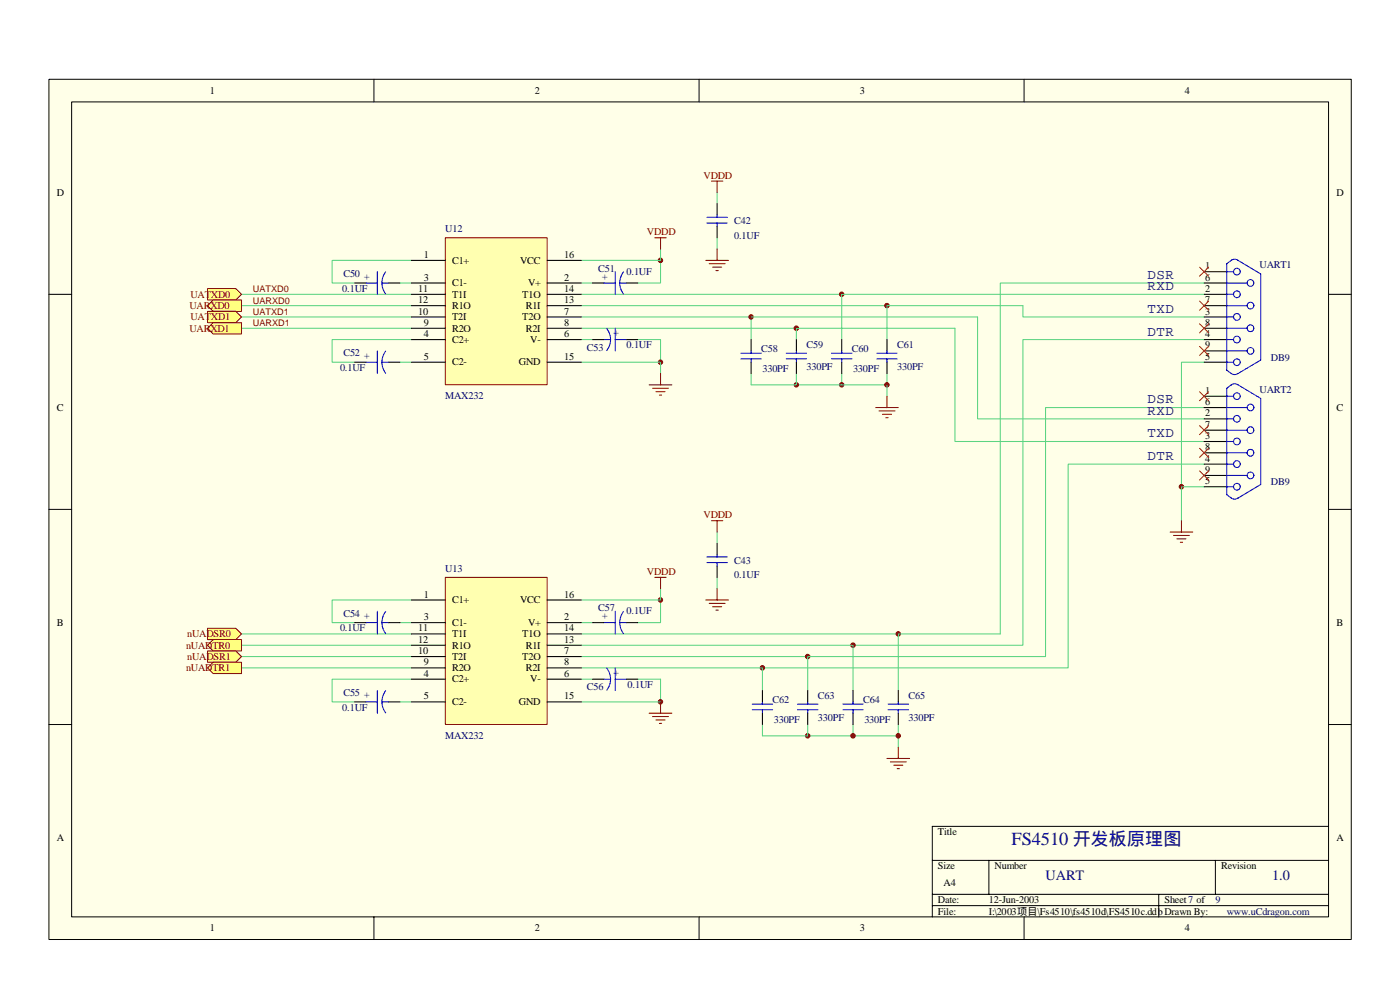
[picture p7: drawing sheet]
<svg xmlns="http://www.w3.org/2000/svg" width="364mm" height="257mm" viewBox="0 0 364 257" stroke-linecap="round" stroke-linejoin="round" font-family="sans-serif">
<path d="M12.7 20.6h338.7v223.7h-338.7z" fill="#ffffe8"/>
<g fill="none" stroke="#000" stroke-width=".26">
<path d="M12.7 20.6h338.7v223.7h-338.7zM18.6 26.5h326.9v211.9h-326.9zM97.2 20.6v5.9M181.8 20.6v5.9M266.3 20.6v5.9M12.7 76.5h5.9M345.5 76.5h5.9M12.7 132.5h5.9M345.5 132.5h5.9M12.7 188.4h5.9M345.5 188.4h5.9M345.5 214.9h-103.1v23.5"/>
<path d="M97.2 238.4v5.9M181.8 238.4v5.9M242.4 223.7h103.1M242.4 232.6h103.1M242.4 235.5h103.1M257.2 223.7v8.9M266.3 238.4v5.9M301.3 232.6v5.8M316.1 223.7v8.9"/>
</g>
<g fill="none" stroke="#5cd482" stroke-width=".28">
<path d="M186.5 50v3M62.8 76.5h44.2M62.8 79.5h44.2M104 73.6h3M107 67.7h-20.6v5.9h5.8M151.2 73.6h2.9M151.2 76.5h67.7M151.2 79.5h79.5M171.8 67.7v5.9h-5.9M171.8 64.8v2.9h-20.6M186.5 61.8v3M313.1 76.5h-94.2v11.8"/>
<path d="M313.1 73.6h-53v91.2h-26.5v14.8M62.8 85.4h44.2M62.8 82.4h44.2M104 94.2h3M107 88.3h-20.6v5.9h5.8M151.2 82.4h103v26.5h58.9M151.2 94.2h20.6v2.9M151.2 85.4h55.9M151.2 88.3h2.9M165.9 88.3h5.9v5.9M195.3 97.1v3h11.8v-3M195.3 82.4v5.9"/>
<path d="M207.1 88.3v-2.9h41.2v29.4h64.8M218.9 97.1v3M230.7 97.1v3h-11.8M313.1 82.4h-47.1v-2.9h-35.3v8.8M313.1 94.2h-5.9v32.4M313.1 88.3h-47.1v79.5h-44.2M207.1 100.1h11.8M230.7 100.1v2.9M313.1 106h-41.2v64.7h-61.9v8.9M186.5 138.3v3M313.1 120.7h-35.3v53h-79.5M313.1 126.6h-5.9v8.8"/>
<path d="M107 156h-20.6v5.9h5.8M171.8 156v5.9h-5.9M171.8 153.1v2.9h-20.6M186.5 150.1v3M62.8 167.8h44.2M62.8 164.8h44.2M62.8 173.7h44.2M62.8 170.7h44.2M104 161.9h3M107 176.6h-20.6v5.9h5.8M151.2 167.8h70.6v11.8M151.2 173.7h47.1v5.9"/>
<path d="M151.2 161.9h2.9M151.2 164.8h82.4M151.2 170.7h58.8M151.2 176.6h2.9M165.9 176.6h5.9v5.9h-20.6M104 182.5h3M198.3 188.4v2.9h23.5M210 188.4v2.9M221.8 188.4v2.9M233.6 188.4v2.9h-11.8M233.6 191.3v3"/>
</g>
<g fill="#800000" stroke="#800000" stroke-width=".26">
<circle cx="218.9" cy="76.5" r=".58"/>
<circle cx="230.6" cy="79.5" r=".58"/>
<circle cx="207.1" cy="85.4" r=".58"/>
<circle cx="307.2" cy="126.6" r=".58"/>
<circle cx="195.3" cy="82.4" r=".58"/>
<circle cx="218.9" cy="100.1" r=".57"/>
<circle cx="230.7" cy="100.1" r=".57"/>
<circle cx="233.6" cy="164.8" r=".58"/>
<circle cx="221.8" cy="167.8" r=".58"/>
<circle cx="210" cy="170.7" r=".58"/>
<circle cx="198.3" cy="173.7" r=".58"/>
<circle cx="171.7" cy="67.7" r=".58"/>
<circle cx="171.8" cy="94.2" r=".57"/>
<circle cx="171.7" cy="156" r=".58"/>
<circle cx="171.8" cy="182.5" r=".57"/>
<circle cx="207.1" cy="100.1" r=".57"/>
<circle cx="210" cy="191.3" r=".58"/>
</g>
<path d="M115.8 150.2h26.5v38.2h-26.5z" fill="#ffffb0"/>
<path d="M115.8 150.1h26.5v38.3h-26.5z" fill="none" stroke="#800000" stroke-width=".26"/>
<g fill="none" stroke="#000" stroke-width=".28">
<path d="M186.5 53v2.9M186.5 58.9v2.9M92.2 73.6h3M101.1 73.6h2.9M154.1 73.6h2.9M162.9 73.6h3M92.2 94.2h3M101.1 94.2h2.9M154.1 88.3h2.9M162.9 88.3h3M195.3 88.3v2.9M195.3 94.2v2.9"/>
<path d="M207.1 88.3v2.9M207.1 94.2v2.9M218.9 88.3v2.9M218.9 94.2v2.9M230.7 88.3v2.9M230.7 94.2v2.9M107 156h8.8M142.3 156h8.9M186.5 141.3v3M186.5 147.2v2.9M92.2 161.9h3M101.1 161.9h2.9"/>
<path d="M107 161.9h8.8M107 176.6h8.8M107 164.8h8.8M107 167.8h8.8M107 170.7h8.8M107 173.7h8.8M142.3 161.9h8.9M142.3 176.6h8.9M142.3 164.8h8.9M142.3 167.8h8.9M142.3 170.7h8.9M142.3 173.7h8.9"/>
<path d="M154.1 161.9h2.9M154.1 176.6h2.9M162.9 161.9h3M162.9 176.6h3M198.3 179.6v2.9M210 179.6v2.9M221.8 179.6v2.9M233.6 179.6v2.9M92.2 182.5h3M101.1 182.5h2.9M107 182.5h8.8M142.3 182.5h8.9"/>
<path d="M198.3 185.5v2.9M210 185.5v2.9M221.8 185.5v2.9M233.6 185.5v2.9"/>
</g>
<g fill="none" stroke="#00f" stroke-width=".28">
<path d="M183.8 58h5.3M183.8 56.5h5.3M186.5 55.9v.6M186.5 58v.9M95.2 73.6h2.9M98.1 70.7v5.8M99.3 73.6h1.8M100.3 70.7a4.7 4.7 0 0 0 0 5.7M157 73.6h3M160 70.7v5.8M161.2 73.6h1.7M162.1 70.7a4.7 4.7 0 0 0 0 5.7"/>
<path d="M95.2 94.2h2.9M98.1 91.2v5.9M99.3 94.2h1.8M100.3 91.3a4.7 4.7 0 0 0 0 5.7M157 88.3h1.8M157.8 85.4a4.6 4.6 0 0 1 0 5.8M160 85.4v5.8M160 88.3h2.9M192.7 93.3h5.3M192.7 91.8h5.3M195.3 91.2v.6M195.3 93.3v.9"/>
<path d="M204.5 93.3h5.2M204.5 91.8h5.2M207.1 91.2v.6M207.1 93.3v.9M216.2 93.3h5.3M216.2 91.8h5.3M218.9 91.2v.6M218.9 93.3v.9M228 93.3h5.3M228 91.8h5.3M230.7 91.2v.6M230.7 93.3v.9"/>
<path d="M98.1 159v5.8M100.3 159a4.7 4.7 0 0 0 0 5.8M160 159v5.8M162.1 159a4.7 4.7 0 0 0 0 5.8M183.8 146.3h5.3M183.8 144.8h5.3M186.5 144.3v.5M186.5 146.3v.9M95.2 161.9h2.9M98.1 179.6v5.9M99.3 161.9h1.8M100.3 179.6a4.7 4.7 0 0 0 0 5.8"/>
<path d="M157 161.9h3M157 176.6h1.8M157.8 173.7a4.6 4.6 0 0 1 0 5.8M160 173.7v5.9M160 176.6h2.9M161.2 161.9h1.7M95.2 182.5h2.9M99.3 182.5h1.8M195.6 184.6h5.3M195.6 183.1h5.3M198.3 182.5v.6M198.3 184.6v.9"/>
<path d="M207.4 184.6h5.3M207.4 183.1h5.3M210 182.5v.6M210 184.6v.9M219.2 184.6h5.3M219.2 183.1h5.3M221.8 182.5v.6M221.8 184.6v.9M231 184.6h5.3M231 183.1h5.3M233.6 182.5v.6M233.6 184.6v.9"/>
</g>
<path d="M115.8 61.8h26.5v38.3h-26.5z" fill="#ffffb0"/>
<path d="M115.8 61.8h26.5v38.3h-26.5z" fill="none" stroke="#800000" stroke-width=".26"/>
<g fill="none" stroke="#000" stroke-width=".28">
<path d="M107 67.7h8.8M107 73.6h8.8M107 76.5h8.8M107 79.5h8.8M142.3 67.7h8.9M142.3 73.6h8.9M142.3 76.5h8.9M142.3 79.5h8.9M107 88.3h8.8M107 94.2h8.8M107 82.4h8.8M107 85.4h8.8"/>
<path d="M142.3 88.3h8.9M142.3 94.2h8.9M142.3 82.4h8.9M142.3 85.4h8.9"/>
</g>
<g fill="#ffff80" stroke="#800000" stroke-width=".26">
<path d="M54 75.1h7.3l1.5 1.4-1.5 1.5h-7.3z" fill-rule="evenodd"/>
<path d="M54 79.5l1.4-1.5h7.4v3h-7.4z" fill-rule="evenodd"/>
<path d="M54 81h7.3l1.5 1.4-1.5 1.5h-7.3z" fill-rule="evenodd"/>
<path d="M54 85.4l1.4-1.5h7.4v2.9h-7.4z" fill-rule="evenodd"/>
<path d="M54 163.4h7.3l1.5 1.4-1.5 1.5h-7.3z" fill-rule="evenodd"/>
<path d="M54 167.8l1.4-1.5h7.4v3h-7.4z" fill-rule="evenodd"/>
<path d="M54 169.3h7.3l1.5 1.4-1.5 1.5h-7.3z" fill-rule="evenodd"/>
<path d="M54 173.7l1.4-1.5h7.4v3h-7.4z" fill-rule="evenodd"/>
</g>
<g fill="none" stroke="#800000" stroke-width=".28">
<path d="M185 47.1h3M186.5 47.1v2.9M170.3 61.8h2.9M171.8 61.8v3M183.5 67.7h5.9M184.4 68.6h4.2M185.3 69.5h2.4M186.2 70.4h.6M186.5 64.8v2.9M171.8 97.1v3M168.8 100.1h5.9M169.7 101h4.1"/>
<path d="M170.6 101.9h2.3M171.5 102.7h.5M227.7 106h5.9M228.6 106.8h4.1M229.5 107.7h2.3M230.4 108.6h.6M230.7 103v3M185 135.4h3M186.5 135.4v2.9M304.3 138.3h5.9M305.2 139.2h4.1M307.2 135.4v2.9"/>
<path d="M170.3 150.1h2.9M171.8 150.1v3M183.5 156h5.9M184.4 156.9h4.2M185.3 157.8h2.4M186.2 158.7h.6M186.5 153.1v2.9M306.1 140.1h2.3M306.9 141h.6M168.8 185.5h5.9M169.7 186.3h4.1M170.6 187.2h2.3"/>
<path d="M171.5 188.1h.5M171.8 182.5v3M230.7 197.2h5.8M231.5 198.1h4.2M232.4 199h2.4M233.3 199.9h.6M233.6 194.3v2.9"/>
</g>
<g fill="none" stroke="#000" stroke-width=".28">
<path d="M313.1 70.7h5.9M313.1 73.6h5.9M313.1 76.5h5.9M313.1 79.5h5.9M313.1 82.4h5.9M313.1 85.4h5.9M313.1 88.3h5.9M313.1 91.2h5.9M313.1 94.2h5.9M313.1 103h5.9M313.1 106h5.9M313.1 108.9h5.9"/>
<path d="M313.1 111.9h5.9M313.1 114.8h5.9M313.1 117.8h5.9M313.1 120.7h5.9M313.1 123.6h5.9M313.1 126.6h5.9"/>
</g>
<g fill="none" stroke="#00f" stroke-width=".28">
<path d="M319 79.5h5.3M319 76.5h1.8M319 73.6h5.3M319 70.7h1.8M320.2 67.7l.9-.3 .8 .3M320.2 67.7l-1.2 .9v27.7a3 3 0 0 0 2.1 1.1l.6-.1 6.2-3.7v-22.4l-6-3.5M319 94.2h1.8M319 91.2h5.3M319 88.3h1.8M319 85.4h5.3M319 82.4h1.8M319 101a2.78 2.78 0 0 1 2.1-1.2l.6 .1 6.2 3.7v22.4l-6.2 3.7-.6 .1a2.99 2.99 0 0 1-2.1-1.2z"/>
<path d="M319 117.8h5.3M319 114.8h1.8M319 111.9h5.3M319 108.9h1.8M319 106h5.3M319 103h1.8M319 126.6h1.8M319 123.6h5.3M319 120.7h1.8"/>
<circle cx="321.6" cy="76.5" r=".87"/>
<circle cx="321.7" cy="70.6" r=".87"/>
<circle cx="325.2" cy="73.6" r=".87"/>
<circle cx="325.2" cy="79.5" r=".87"/>
<circle cx="321.6" cy="82.4" r=".87"/>
<circle cx="321.6" cy="88.3" r=".87"/>
<circle cx="321.7" cy="94.2" r=".87"/>
<circle cx="325.2" cy="85.3" r=".87"/>
<circle cx="325.2" cy="91.2" r=".87"/>
<circle cx="321.6" cy="114.8" r=".87"/>
<circle cx="321.7" cy="108.9" r=".87"/>
<circle cx="321.7" cy="103" r=".87"/>
<circle cx="325.2" cy="111.8" r=".87"/>
<circle cx="325.2" cy="117.7" r=".87"/>
<circle cx="325.2" cy="106" r=".87"/>
<circle cx="321.6" cy="126.6" r=".87"/>
<circle cx="321.6" cy="120.7" r=".87"/>
<circle cx="325.2" cy="123.6" r=".87"/>
</g>
<g fill="#800000" stroke="#800000" stroke-width=".26">
<circle cx="221.8" cy="191.3" r=".58"/>
<circle cx="233.6" cy="191.3" r=".58"/>
</g>
<g fill="none" stroke="#f00" stroke-width=".26">
<path d="M311.9 69.5l2.4 2.3M311.9 78.3l2.4 2.4M314.3 69.5l-2.4 2.3M314.3 78.3l-2.4 2.4M311.9 84.2l2.4 2.4M311.9 90.1l2.4 2.3M314.3 84.2l-2.4 2.4M314.3 90.1l-2.4 2.3M311.9 116.6l2.4 2.3M311.9 110.7l2.4 2.3M311.9 101.9l2.4 2.3M314.3 116.6l-2.4 2.3"/>
<path d="M314.3 110.7l-2.4 2.3M314.3 101.9l-2.4 2.3M311.9 122.4l2.4 2.4M314.3 122.4l-2.4 2.4"/>
</g>
<text font-size="4.8" fill="#000080" x="263.1" y="219.7">FS4510 开发板原理图</text>
<g font-size="3.7" fill="#000080">
<text x="271.9" y="228.8">UART</text>
<text x="330.8" y="228.8">1.0</text>
</g>
<g font-size="3.6" fill="#000080">
<text x="298.4" y="72.5">DSR</text>
<text x="298.4" y="75.5">RXD</text>
<text x="298.4" y="81.4">TXD</text>
<text x="298.4" y="87.3">DTR</text>
<text x="298.4" y="104.9">DSR</text>
<text x="298.4" y="107.9">RXD</text>
<text x="298.4" y="113.7">TXD</text>
<text x="298.4" y="119.6">DTR</text>
</g>
<g font-size="2.7">
<text x="54.5" y="24.4">1</text>
<text x="139.1" y="24.4">2</text>
<text x="223.6" y="24.4">3</text>
<text x="308.1" y="24.4">4</text>
<text x="14.8" y="50.9">D</text>
<text x="347.6" y="50.9">D</text>
<text x="110.2" y="67.1">1</text>
<text x="117.6" y="68.5">C1+</text>
<text x="135.2" y="68.5">VCC</text>
<text x="146.7" y="67.1">16</text>
<text x="313.4" y="70">1</text>
<text x="108.7" y="75.9">11</text>
<text x="110.2" y="73">3</text>
<text x="117.6" y="74.4">C1-</text>
<text x="117.6" y="77.4">T1I</text>
<text x="135.8" y="77.4">T1O</text>
<text x="137.3" y="74.4">V+</text>
<text x="146.7" y="73">2</text>
<text x="146.7" y="75.9">14</text>
<text x="313.4" y="73">6</text>
<text x="313.4" y="75.9">2</text>
<text x="108.7" y="78.8">12</text>
<text x="108.7" y="81.8">10</text>
<text x="117.6" y="80.3">R1O</text>
<text x="117.6" y="83.3">T2I</text>
<text x="135.8" y="83.3">T2O</text>
<text x="136.7" y="80.3">R1I</text>
<text x="146.7" y="81.8">7</text>
<text x="146.7" y="78.8">13</text>
<text x="313.4" y="78.8">7</text>
<text x="313.4" y="81.8">3</text>
<text x="110.2" y="87.7">4</text>
<text x="110.2" y="84.7">9</text>
<text x="117.6" y="89.2">C2+</text>
<text x="117.6" y="86.2">R2O</text>
<text x="136.7" y="86.2">R2I</text>
<text x="137.9" y="89.2">V-</text>
<text x="146.7" y="84.7">8</text>
<text x="146.7" y="87.7">6</text>
<text x="313.4" y="84.7">8</text>
<text x="313.4" y="87.7">4</text>
<text x="110.2" y="93.6">5</text>
<text x="117.6" y="95">C2-</text>
<text x="134.9" y="95">GND</text>
<text x="146.7" y="93.6">15</text>
<text x="313.4" y="90.6">9</text>
<text x="313.4" y="93.6">5</text>
<text x="14.8" y="106.8">C</text>
<text x="313.4" y="102.4">1</text>
<text x="313.4" y="105.3">6</text>
<text x="347.6" y="106.8">C</text>
<text x="313.4" y="108.3">2</text>
<text x="313.4" y="111.2">7</text>
<text x="313.4" y="114.2">3</text>
<text x="313.4" y="117.1">8</text>
<text x="313.4" y="120.1">4</text>
<text x="313.4" y="123">9</text>
<text x="313.4" y="125.9">5</text>
<text x="110.2" y="155.4">1</text>
<text x="146.7" y="155.4">16</text>
<text x="110.2" y="161.3">3</text>
<text x="117.6" y="156.8">C1+</text>
<text x="135.2" y="156.8">VCC</text>
<text x="146.7" y="161.3">2</text>
<text x="14.8" y="162.7">B</text>
<text x="108.7" y="164.2">11</text>
<text x="108.7" y="167.2">12</text>
<text x="117.6" y="162.7">C1-</text>
<text x="117.6" y="165.7">T1I</text>
<text x="135.8" y="165.7">T1O</text>
<text x="137.3" y="162.7">V+</text>
<text x="146.7" y="164.2">14</text>
<text x="146.7" y="167.2">13</text>
<text x="347.6" y="162.7">B</text>
<text x="108.7" y="170.1">10</text>
<text x="110.2" y="173">9</text>
<text x="117.6" y="168.6">R1O</text>
<text x="117.6" y="171.6">T2I</text>
<text x="135.8" y="171.6">T2O</text>
<text x="136.7" y="168.6">R1I</text>
<text x="146.7" y="170.1">7</text>
<text x="146.7" y="173">8</text>
<text x="110.2" y="176">4</text>
<text x="117.6" y="177.5">C2+</text>
<text x="117.6" y="174.5">R2O</text>
<text x="136.7" y="174.5">R2I</text>
<text x="137.9" y="177.5">V-</text>
<text x="146.7" y="176">6</text>
<text x="110.2" y="181.9">5</text>
<text x="117.6" y="183.3">C2-</text>
<text x="134.9" y="183.3">GND</text>
<text x="146.7" y="181.9">15</text>
<text x="14.8" y="218.7">A</text>
<text x="243.9" y="217.2">Title</text>
<text x="347.6" y="218.7">A</text>
<text x="243.9" y="226">Size</text>
<text x="258.6" y="226">Number</text>
<text x="317.5" y="226">Revision</text>
<text x="245.4" y="230.4">A4</text>
<text x="243.9" y="234.9">Date:</text>
<text x="243.9" y="237.8">File:</text>
<text x="257.2" y="234.9">12-Jun-2003</text>
<text x="257.2" y="237.8">I:\2003项目\Fs4510\fs4510d\FS4510c.ddbDrawn By:</text>
<text x="302.8" y="234.9">Sheet7 of</text>
<text x="54.5" y="242.2">1</text>
<text x="139.1" y="242.2">2</text>
<text x="223.6" y="242.2">3</text>
<text x="308.1" y="242.2">4</text>
</g>
<g font-size="2.7" fill="#800000">
<text x="182.9" y="46.5">VDDD</text>
<text x="168.2" y="61.2">VDDD</text>
<text x="49.5" y="77.4">UATXD0</text>
<text x="49.3" y="80.3">UARXD0</text>
<text x="49.5" y="83.3">UATXD1</text>
<text x="49.3" y="86.2">UARXD1</text>
<text x="182.9" y="134.8">VDDD</text>
<text x="168.2" y="149.5">VDDD</text>
<text x="48.7" y="165.7">nUADSR0</text>
<text x="48.4" y="168.6">nUADTR0</text>
<text x="48.7" y="171.6">nUADSR1</text>
<text x="48.4" y="174.5">nUADTR1</text>
</g>
<g font-size="2.7" fill="#000080">
<text x="190.9" y="58.2">C42</text>
<text x="115.8" y="60.3">U12</text>
<text x="190.9" y="62.1">0.1UF</text>
<text x="155.6" y="70.6">C51</text>
<text x="162.9" y="71.5">0.1UF</text>
<text x="327.6" y="69.7">UART1</text>
<text x="89" y="75.9">0.1UF</text>
<text x="89.3" y="72.1">C50</text>
<text x="96.1" y="72.7" transform="rotate(-90 96.1 72.7)">+</text>
<text x="158" y="72.7" transform="rotate(-90 158 72.7)">+</text>
<text x="160.9" y="87.4" transform="rotate(-90 160.9 87.4)">+</text>
<text x="89.3" y="92.7">C52</text>
<text x="96.1" y="93.3" transform="rotate(-90 96.1 93.3)">+</text>
<text x="152.6" y="91.2">C53</text>
<text x="162.9" y="90.6">0.1UF</text>
<text x="198" y="91.5">C58</text>
<text x="209.7" y="90.6">C59</text>
<text x="221.5" y="91.5">C60</text>
<text x="233.3" y="90.6">C61</text>
<text x="330.5" y="93.9">DB9</text>
<text x="88.4" y="96.5">0.1UF</text>
<text x="198.3" y="96.8">330PF</text>
<text x="209.7" y="96.2">330PF</text>
<text x="221.8" y="96.8">330PF</text>
<text x="233.3" y="96.2">330PF</text>
<text x="115.8" y="103.9">MAX232</text>
<text x="327.6" y="102.1">UART2</text>
<text x="330.5" y="126.2">DB9</text>
<text x="115.8" y="148.6">U13</text>
<text x="190.9" y="146.6">C43</text>
<text x="190.9" y="150.4">0.1UF</text>
<text x="89.3" y="160.4">C54</text>
<text x="96.1" y="161" transform="rotate(-90 96.1 161)">+</text>
<text x="155.6" y="158.9">C57</text>
<text x="158" y="161" transform="rotate(-90 158 161)">+</text>
<text x="162.9" y="159.8">0.1UF</text>
<text x="88.4" y="164.2">0.1UF</text>
<text x="152.6" y="179.5">C56</text>
<text x="160.9" y="175.7" transform="rotate(-90 160.9 175.7)">+</text>
<text x="163.2" y="178.9">0.1UF</text>
<text x="89" y="184.8">0.1UF</text>
<text x="89.3" y="181">C55</text>
<text x="96.1" y="181.6" transform="rotate(-90 96.1 181.6)">+</text>
<text x="200.9" y="182.8">C62</text>
<text x="212.7" y="181.9">C63</text>
<text x="224.5" y="182.8">C64</text>
<text x="236.3" y="181.9">C65</text>
<text x="201.2" y="188">330PF</text>
<text x="212.7" y="187.5">330PF</text>
<text x="224.8" y="188">330PF</text>
<text x="236.3" y="187.5">330PF</text>
<text x="115.8" y="192.2">MAX232</text>
<text x="316.1" y="234.9">9</text>
<text x="319" y="237.8">www.uCdragon.com</text>
</g>
<g font-size="2.4" fill="#800000">
<text x="65.7" y="76">UATXD0</text>
<text x="65.7" y="79">UARXD0</text>
<text x="65.7" y="81.9">UATXD1</text>
<text x="65.7" y="84.8">UARXD1</text>
</g>
</svg>
